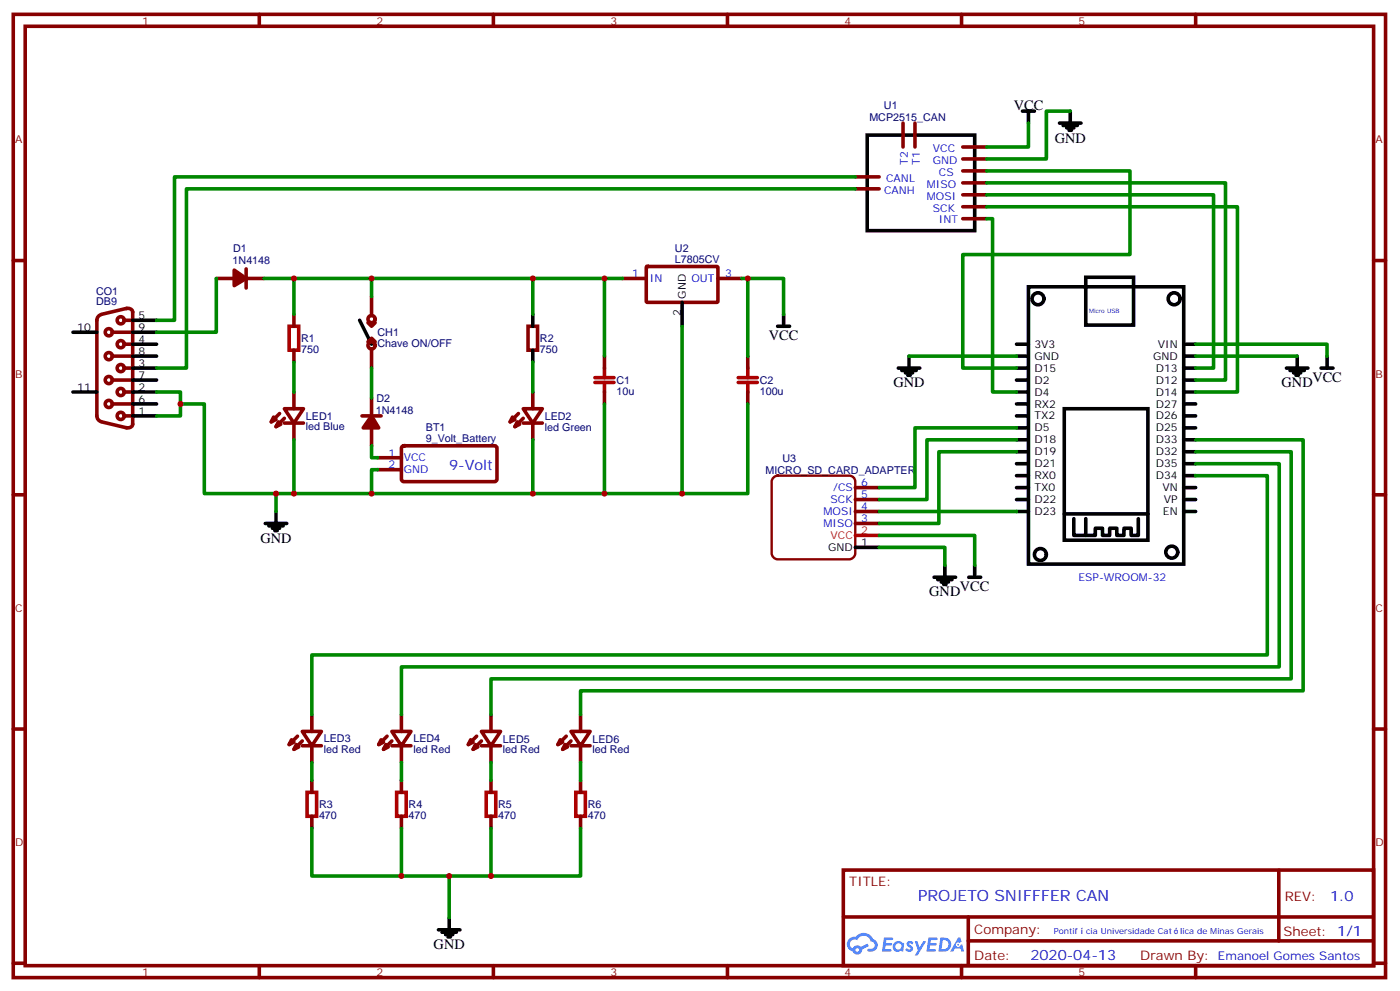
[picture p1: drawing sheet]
<svg xmlns="http://www.w3.org/2000/svg" width="414mm" height="293mm" viewBox="0 0 414 293" stroke-linecap="round" stroke-linejoin="round" font-family="sans-serif">
<g fill="none" stroke="#000" stroke-width="1.1">
<path d="M303.8 84.7h45.8v81.8h-45.8zM320.7 81.8h14.1v14.2h-14.1zM314.4 120.7h24.7v38.8h-24.7zM314.4 151.7h24.7M317.2 153.1v4.9h6.3v-2.1h2.1v2.1h2.2v-2.1h2.1v2.1h2.1v-2.1h2.1v2.1h2.1v-4.9M320.7 153.1v4.9"/>
<circle cx="306.6" cy="88.2" r="1.76"/>
<circle cx="346.8" cy="88.2" r="1.76"/>
<circle cx="307.3" cy="163.7" r="1.76"/>
<circle cx="346.1" cy="163" r="1.76"/>
</g>
<g fill="none" stroke="#870000" stroke-width="1.1">
<path d="M3.9 4.2h405.4v284.4h-405.4zM7.4 7.8h398.3v277.2h-398.3zM76.6 4.2v3.6M145.7 4.2v3.6M214.9 4.2v3.6M284 4.2v3.6M353.2 4.2v3.6M3.9 76.9h3.5M405.7 76.9h3.6M3.9 146h3.5M405.7 146h3.6M3.9 215.2h3.5"/>
<path d="M405.7 215.2h3.6M249.1 256.8h156.6v28.2h-156.6zM377.7 256.8v20.9M249.1 270.7h156.5M286 277.7h119.6M286 270.7v14.1M3.9 284.3h3.5M76.6 285v3.6M145.7 285v3.6M214.9 285v3.6M284 285v3.6M353.2 285v3.6"/>
<path d="M405.7 284.3h3.6"/>
</g>
<g fill="#5487ff">
<path d="M268.1 278a1.22 1.22 0 0 1 1.7 .3l-.4 .5a.47 .47 0 0 0-.3-.4 .47 .47 0 0 0-.5 .2l.1 .3a1.14 1.14 0 0 1 .8 1.7 1.14 1.14 0 0 1-1.9 0l-.2-.2 .5-.5 .7 .4a.29 .29 0 0 0 .3-.3 .29 .29 0 0 0-.2-.3 1.04 1.04 0 0 1-.6-1.7z"/>
<path d="M261.1 276.8h2.3l.4 .1-.2 .5-1.8 .1-.1 .9h1.5l.3 .3-.4 .4h-1.5l-.2 1.1h1.7l.2 .3-.2 .4h-2.6z"/>
<path d="M274.2 276.8h2.4l.3 .1-.1 .5-1.8 .1-.2 .9h1.6l.3 .3-.4 .4h-1.6l-.1 1.1h1.7l.2 .3-.2 .4h-2.7z"/>
<path d="M283 276.8h.7l.3 1.2-.6 .3a.69 .69 0 0 0-1 .3 .69 .69 0 0 0 .4 1 .69 .69 0 0 0 .9-.7l.5-.2 .6 2.2h-.8l-.3-.9h-1.7l-.5 .9h-.8z"/>
<path d="M270.2 277.8h.8l.6 1.9 1.1-1.9h.9l-2.6 4.2h-.8l.9-1.5z"/>
<path d="M277.8 276.8l-.6 4.1h1.3a2.11 2.11 0 0 0 2.5-2.1 2.11 2.11 0 0 0-2.5-2zM278.5 277.5a1.39 1.39 0 0 1 1.7 1.4 1.39 1.39 0 0 1-1.8 1.3h-.3z"/>
<path d="M264.1 278.4a1.54 1.54 0 0 0-.1 2.1 1.54 1.54 0 0 0 2.1 .2l.7 .2 .3-2.3-.2-.2-.4-.1a1.49 1.49 0 0 0-2.4 .1zM264.3 279.4a.95 .95 0 0 1 1.9 0 .95 .95 0 0 1-1.9 0z"/>
<path d="M250.8 277.1a2.18 2.18 0 0 0 1.1 3.7 1.44 1.44 0 0 0 1.6 1 1.44 1.44 0 0 0 1.2-1.5l2-1-.5-.8-1.9 1a1.47 1.47 0 0 0-2.4 .5 1.39 1.39 0 0 1-.7-2 1.39 1.39 0 0 1 2-.5 2.12 2.12 0 0 1 2.2-1.3 2.12 2.12 0 0 1 1.9 1.7 1.14 1.14 0 0 1 1 1.4 1.14 1.14 0 0 1-1.6 .8 .43 .43 0 0 0-.5 .3 .43 .43 0 0 0 .4 .5 1.98 1.98 0 0 0 2.5-1.2 1.98 1.98 0 0 0-1.2-2.5 3.1 3.1 0 0 0-5.3-.7l-.9 .1zM252.7 280.4a.55 .55 0 0 1 1.1 0 .55 .55 0 0 1-1.1 0z"/>
<circle cx="283" cy="278.9" r=".26"/>
</g>
<g fill="none" stroke="#000" stroke-width="1.1">
<path d="M256.2 39.9h31.7v28.2h-31.7zM302 32.8h3.5M303.8 32.8v3.5M312.9 36.3h6.4M314 37h4.2M315.1 37.7h2.1M315.8 38.5h.7M316.1 32.8v3.5M21.6 98.1h7M39.2 94.5h7M39.2 98.1h7M106.2 94.5l3.5 7.1"/>
<path d="M157.4 92.8v3.5M201.5 89.3v7M229.7 96.3h3.5M231.5 92.8v3.5M21.6 115.7h7M39.2 115.7h7M39.2 108.7h7M39.2 101.6h7M39.2 119.2h7M39.2 112.2h7M39.2 105.1h7M157.4 103.4v3.5"/>
<path d="M265.3 108.7h6.4M266.4 109.4h4.2M267.4 110.1h2.2M268.1 110.8h.8M268.5 105.1v3.6M300.2 115.7h3.6M300.2 108.7h3.6M300.2 101.6h3.6M300.2 119.2h3.6M300.2 112.2h3.6M300.2 105.1h3.6M349.6 115.7h3.6"/>
<path d="M349.6 108.7h3.6M349.6 101.6h3.6M349.6 119.2h3.6M349.6 112.2h3.6M349.6 105.1h3.6M380 108.7h6.3M381 109.4h4.3M382.1 110.1h2.1M382.8 110.8h.7M383.2 105.1v3.6M390.2 108.7h3.5M392 105.1v3.6"/>
<path d="M39.2 122.8h7M300.2 122.8h3.6M300.2 136.9h3.6M300.2 133.3h3.6M300.2 129.8h3.6M300.2 126.3h3.6M349.6 122.8h3.6M349.6 136.9h3.6M349.6 133.3h3.6M349.6 129.8h3.6M349.6 126.3h3.6M78.4 154.5h6.3"/>
<path d="M79.4 155.2h4.2M80.5 155.9h2.1M81.2 156.6h.7M81.5 151v3.5M300.2 151h3.6M300.2 147.5h3.6M300.2 143.9h3.6M300.2 140.4h3.6M349.6 151h3.6M349.6 147.5h3.6M349.6 143.9h3.6M349.6 140.4h3.6"/>
<path d="M252.6 161.6h7.1M275.9 170.4h6.4M277 171.1h4.2M278 171.8h2.1M278.7 172.5h.7M279.1 166.9v3.5M286.1 170.4h3.6M287.9 166.9v3.5M129.5 274.5h6.4M130.6 275.2h4.2M131.6 275.9h2.1M132.3 276.6h.7"/>
<path d="M132.7 270.9v3.6"/>
</g>
<g fill="none" stroke="#870000" stroke-width="1.1">
<path d="M266.7 36.3v7.1M270.3 36.3v7.1M252.6 55.7h7.1M252.6 52.2h7.1M284.4 43.4h7M284.4 46.9h7M284.4 50.4h7M284.4 54h7M284.4 57.5h7M72.7 79.4v5.6M190.9 78.8l.3-.1h20.7l.2 .3-.1 10.1-.3 .2-20.6-.1-.2-.3zM284.4 61h7"/>
<path d="M284.4 64.6h7M29.9 92.8a1.77 1.77 0 0 0-1.3 1.7v28.3a1.77 1.77 0 0 0 1.3 1.7M33.2 98.1h6M36.7 94.5h2.5M37.3 91.1a1.41 1.41 0 0 1 1.9 1.1M37.4 91l-7.4 1.8M39.2 92.1v33.1M63.9 82.2h5.3M72.7 82.2h5.3M86.8 92.8v3.5M108.7 95.2l1 1.1 1.1-1.1M109.7 87.5v5.6"/>
<path d="M156 96.3h2.8v7.1h-2.8zM183.8 82.2h7.1M212.1 82.2h7M33.2 119.2h6M33.2 112.2h6M33.2 105.1h6M36.7 115.7h2.5M36.7 108.7h2.5M36.7 101.6h2.5M86.8 103.4v3.5M86.8 115.7v5M108.7 100.9l1-1.1 1.1 1.1"/>
<path d="M109.7 103v5.7M109.7 117.5v5.3M157.4 115.7v5M178.5 105.1v3.6M178.5 115.7v3.5M220.9 105.1v3.6M220.9 115.7v3.5M30 124.5l7.4 1.8M36.7 122.8h2.5M39.2 125.1a1.31 1.31 0 0 1-1.9 1.1M80.8 123.1l.7 .7-1.4 .7zM82.2 124.5l.7 .7-1.4 .7z"/>
<path d="M82.6 122.1l-2.5 2.4M84 120.7h5.6l-2.8 4.2zM84 123.5l-2.5 2.4M84 124.9h5.6M86.8 124.9v4.9M106.9 122.8h5.7M109.7 126.3v5.3M111.5 135.1h7.1M111.5 138.6h7.1M118.8 131.8l.5-.2h27.1l.4 .7-.1 9.4-.6 .5-27.1-.1-.4-.6v-9.2zM151.4 123.1l.7 .7-1.4 .7zM152.8 124.5l.7 .7-1.4 .7z"/>
<path d="M153.1 122.1l-2.4 2.4M154.6 120.7h5.6l-2.8 4.2zM154.6 124.9h5.6M154.6 123.5l-2.5 2.4M157.4 124.9v4.9M252.6 154.5h7.1M252.6 151h7.1M252.6 147.5h7.1M252.6 143.9h7.1M86.1 218.4l.7 .7-1.4 .7zM87.5 219.8l.7 .7-1.4 .7zM87.9 217.3l-2.5 2.5"/>
<path d="M89.3 215.9h5.6l-2.8 4.2zM89.3 218.7l-2.5 2.5M92.1 211v4.9M112.6 218.4l.7 .7-1.4 .7zM114 219.8l.7 .7-1.4 .7zM114.3 217.3l-2.4 2.5M115.7 215.9h5.7l-2.8 4.2zM115.7 218.7l-2.4 2.5M118.6 211v4.9M139 218.4l.7 .7-1.4 .7zM140.4 219.8l.7 .7-1.4 .7zM140.8 217.3l-2.5 2.5"/>
<path d="M142.2 215.9h5.6l-2.8 4.2zM142.2 218.7l-2.5 2.5M145 211v4.9M165.5 218.4l.7 .7-1.4 .7zM166.9 219.8l.7 .7-1.4 .7zM167.3 217.3l-2.5 2.5M168.7 215.9h5.6l-2.8 4.2zM168.7 218.7l-2.5 2.5M171.5 211v4.9M89.3 220.1h5.6M92.1 220.1v5M92.1 230.4v3.5"/>
<path d="M115.7 220.1h5.7M118.6 220.1v5M118.6 230.4v3.5M142.2 220.1h5.6M145 220.1v5M145 230.4v3.5M168.7 220.1h5.6M171.5 220.1v5M171.5 230.4v3.5M92.1 240.9v3.6M118.6 240.9v3.6M145 240.9v3.6"/>
<path d="M171.5 240.9v3.6"/>
<circle cx="32.1" cy="98.1" r="1.06"/>
<circle cx="35.7" cy="94.5" r="1.06"/>
<circle cx="109.7" cy="94.2" r="1.06"/>
<circle cx="32.1" cy="105.1" r="1.06"/>
<circle cx="32.1" cy="112.2" r="1.06"/>
<circle cx="32.1" cy="119.2" r="1.06"/>
<circle cx="35.7" cy="101.6" r="1.06"/>
<circle cx="35.7" cy="108.7" r="1.06"/>
<circle cx="35.7" cy="115.7" r="1.06"/>
<circle cx="109.7" cy="102" r="1.06"/>
<circle cx="35.7" cy="122.8" r="1.06"/>
</g>
<path d="M228.5 140.9l1.2-.5h21.2a1.76 1.76 0 0 1 1.7 1.8v21.1a1.89 1.89 0 0 1-1.7 1.8h-21.2a1.89 1.89 0 0 1-1.8-1.8v-21.1z" fill="none" stroke="#870000" stroke-width=".71"/>
<path d="M252.6 158h7.1" fill="none" stroke="#f00" stroke-width="1.1"/>
<g fill="#870000" stroke="#870000" stroke-width="1.1">
<path d="M69.2 79.7l3.5 2.5-3.5 2.1z"/>
<path d="M109.7 122.8l2.2 3.5h-4.6z"/>
</g>
<g fill="none" stroke="#a10000" stroke-width="1.1">
<path d="M85.4 96.3h2.8v7.1h-2.8zM175.7 112.9h5.7M175.7 111.5h5.7M178.5 108.7v2.8M178.5 112.9v2.8M218.1 112.9h5.6M218.1 111.5h5.6M220.9 108.7v2.8M220.9 112.9v2.8M90.7 233.9h2.8v7h-2.8zM117.2 233.9h2.8v7h-2.8zM143.6 233.9h2.8v7h-2.8z"/>
<path d="M170.1 233.9h2.8v7h-2.8z"/>
</g>
<g fill="none" stroke="#008700" stroke-width="1.1">
<path d="M303.8 36.3v7.1h-12.4M316.1 32.8h-7v14.1h-17.7M252.6 52.2h-201.1v42.3h-5.3M252.6 55.7h-197.5v53h-8.9M291.4 50.4h42.4v24.7h-49.4v33.6h15.8M291.4 54h70.6v58.2h-8.8M291.4 57.5h67.1v51.2h-5.3M291.4 61h74.1v54.7h-12.3M291.4 64.6h1.8v51.1h7M63.9 82.2v15.9h-17.7M78 82.2h8.8v10.6M86.8 82.2h22.9"/>
<path d="M157.4 82.2h-47.7v5.3M178.5 82.2v22.9M183.8 82.2h-26.4v10.6M201.5 96.3v49.4h-44.1M219.1 82.2h12.4v10.6M220.9 82.2v22.9M46.2 115.7h7.1v7.1h-7.1M53.3 119.2h7.1v26.5h21.1M86.8 106.9v8.8M109.7 108.7v8.8M157.4 106.9v8.8M178.5 119.2v26.5"/>
<path d="M220.9 119.2v26.5h-19.4M268.5 105.1h31.7M353.2 101.6h38.8v3.5M353.2 105.1h30M86.8 129.8v15.9h-5.3v5.3M109.7 131.6v3.5h1.8M111.5 138.6h-1.8v7.1M157.4 129.8v15.9h-70.6M300.2 126.3h-29.9v17.6h-10.6M300.2 129.8h-26.4v17.7h-14.1M300.2 133.3h-22.9v21.2h-17.6M353.2 129.8h31.7v74.1h-213.4v7.1"/>
<path d="M353.2 133.3h28.2v67.1h-236.4v10.6M353.2 136.9h24.7v59.9h-259.3v14.2M259.7 158h28.2v8.9M259.7 151h40.5M353.2 140.4h21.1v52.9h-282.2v17.7M259.7 161.6h19.4v5.3M92.1 225.1v5.3M118.6 225.1v5.3M145 225.1v5.3M171.5 225.1v5.3M92.1 244.5v14.1h79.4v-14.1M118.6 244.5v14.1"/>
<path d="M132.7 258.6v12.3M145 244.5v14.1"/>
</g>
<g fill="#c00">
<circle cx="157.4" cy="82.2" r=".88"/>
<circle cx="118.6" cy="258.6" r=".88"/>
<circle cx="157.4" cy="145.7" r=".88"/>
<circle cx="86.8" cy="145.7" r=".88"/>
<circle cx="53.3" cy="119.2" r=".88"/>
<circle cx="81.5" cy="145.7" r=".88"/>
<circle cx="109.7" cy="145.7" r=".88"/>
<circle cx="145" cy="258.6" r=".88"/>
<circle cx="132.7" cy="258.6" r=".88"/>
<circle cx="109.7" cy="82.2" r=".88"/>
<circle cx="86.8" cy="82.2" r=".88"/>
<circle cx="178.5" cy="82.2" r=".88"/>
<circle cx="178.5" cy="145.7" r=".88"/>
<circle cx="220.9" cy="82.2" r=".88"/>
<circle cx="201.5" cy="145.7" r=".88"/>
</g>
<text font-size="4.6" fill="#00f" x="271.2" y="265.8">PROJETO SNIFFFER CAN</text>
<g font-size="4.2">
<text x="299.5" y="32.4">VCC</text>
<text x="311.5" y="42.3">GND</text>
<text x="227.1" y="100.3">VCC</text>
<text x="387.6" y="112.6">VCC</text>
<text x="263.9" y="114.3">GND</text>
<text x="378.6" y="114.3">GND</text>
<text x="76.9" y="160.2">GND</text>
<text x="274.5" y="176">GND</text>
<text x="283.5" y="174.4">VCC</text>
<text x="128.1" y="280.1">GND</text>
</g>
<g font-size="4.2" fill="#00f">
<text x="132.7" y="138.7">9-Volt</text>
<text x="392.9" y="266.1">1.0</text>
<text x="304.3" y="283.4">2020-04-13</text>
</g>
<g font-size="3.9" fill="#800">
<text x="250.9" y="261.4">TITLE:</text>
<text x="379.5" y="266.1">REV:</text>
<text x="287.8" y="275.6">Company:</text>
<text x="379.1" y="276.2">Sheet: 1/1</text>
<text x="287.8" y="283.3">Date:</text>
<text x="336.8" y="283.4">Drawn By: Emanoel Gomes Santos</text>
</g>
<g font-size="3.2" fill="#800">
<text x="42" y="7.2">1</text>
<text x="111.2" y="7.2">2</text>
<text x="180.3" y="7.2">3</text>
<text x="249.4" y="7.2">4</text>
<text x="318.6" y="7.2">5</text>
<text x="4.4" y="42.3">A</text>
<text x="406.3" y="42.3">A</text>
<text x="4.4" y="111.5">B</text>
<text x="406.3" y="111.5">B</text>
<text x="4.4" y="180.6">C</text>
<text x="406.3" y="180.6">C</text>
<text x="4.4" y="249.8">D</text>
<text x="406.3" y="249.8">D</text>
<text x="42" y="288">1</text>
<text x="111.2" y="288">2</text>
<text x="180.3" y="288">3</text>
<text x="249.4" y="288">4</text>
<text x="318.6" y="288">5</text>
</g>
<g font-size="3.2" fill="#000080">
<text x="256.8" y="35.6">MCP2515_CAN</text>
<text x="261.1" y="32.2">U1</text>
<text x="68.8" y="74.5">D1</text>
<text x="199.4" y="77.6">L7805CV</text>
<text x="199.4" y="74.4">U2</text>
<text x="68.7" y="78.1">1N4148</text>
<text x="28.4" y="90">DB9</text>
<text x="28.4" y="87">CO1</text>
<text x="88.9" y="101">R1</text>
<text x="111.5" y="99.2">CH1</text>
<text x="159.5" y="101">R2</text>
<text x="88.9" y="104.2">750</text>
<text x="111.5" y="102.4">Chave ON/OFF</text>
<text x="159.5" y="104.2">750</text>
<text x="182.1" y="113.3">C1</text>
<text x="224.4" y="113.3">C2</text>
<text x="111.2" y="118.6">D2</text>
<text x="182.1" y="116.5">10u</text>
<text x="224.4" y="116.5">100u</text>
<text x="90.3" y="123.9">LED1</text>
<text x="111" y="122.1">1N4148</text>
<text x="160.9" y="123.9">LED2</text>
<text x="90.3" y="126.9">led Blue</text>
<text x="125.8" y="130.5">9_Volt_Battery</text>
<text x="125.8" y="127.4">BT1</text>
<text x="160.9" y="127.1">led Green</text>
<text x="231.1" y="136.3">U3</text>
<text x="226.1" y="139.8">MICRO_SD_CARD_ADAPTER</text>
<text x="95.6" y="219.1">LED3</text>
<text x="122.1" y="219.1">LED4</text>
<text x="148.6" y="219.2">LED5</text>
<text x="175" y="219.2">LED6</text>
<text x="95.6" y="222.4">led Red</text>
<text x="122.1" y="222.4">led Red</text>
<text x="148.6" y="222.1">led Red</text>
<text x="175" y="222.1">led Red</text>
<text x="94.2" y="238.5">R3</text>
<text x="120.7" y="238.5">R4</text>
<text x="147.1" y="238.5">R5</text>
<text x="173.6" y="238.5">R6</text>
<text x="94.2" y="241.7">470</text>
<text x="120.7" y="241.7">470</text>
<text x="147.1" y="241.7">470</text>
<text x="173.6" y="241.7">470</text>
</g>
<g font-size="3.2" fill="#00f">
<text x="275.6" y="44.8">VCC</text>
<text x="261.7" y="53.6">CANL</text>
<text x="268.1" y="48.7" transform="rotate(-90 268.1 48.7)">T2</text>
<text x="271.7" y="48.7" transform="rotate(-90 271.7 48.7)">T1</text>
<text x="275.6" y="48.3">GND</text>
<text x="277.3" y="51.9">CS</text>
<text x="261.1" y="57.2">CANH</text>
<text x="273.8" y="55.4">MISO</text>
<text x="273.8" y="58.9">MOSI</text>
<text x="275.6" y="62.4">SCK</text>
<text x="277.3" y="66">INT</text>
<text x="186.8" y="81.8">1</text>
<text x="191.9" y="83.3">IN</text>
<text x="204.2" y="83.3">OUT</text>
<text x="214.2" y="81.8">3</text>
<text x="114.8" y="134.8">1</text>
<text x="119.3" y="136.2">VCC</text>
<text x="114.8" y="138.3">2</text>
<text x="119.3" y="139.7">GND</text>
<text x="254.4" y="143.6">6</text>
<text x="245.3" y="148.5">SCK</text>
<text x="246.1" y="145">/CS</text>
<text x="254.4" y="147.1">5</text>
<text x="243.2" y="155.6">MISO</text>
<text x="243.2" y="152">MOSI</text>
<text x="254.4" y="154.2">3</text>
<text x="254.4" y="150.6">4</text>
<text x="318.5" y="171.6">ESP-WROOM-32</text>
</g>
<g font-size="3.2">
<text x="202.5" y="88.2" transform="rotate(-90 202.5 88.2)">GND</text>
<text x="41" y="94.2">5</text>
<text x="201.1" y="93.4" transform="rotate(-90 201.1 93.4)">2</text>
<text x="22.8" y="97.7">10</text>
<text x="41" y="101.2">4</text>
<text x="41" y="97.7">9</text>
<text x="41" y="104.8">8</text>
<text x="305.5" y="106.2">GND</text>
<text x="305.5" y="102.7">3V3</text>
<text x="340.6" y="106.2">GND</text>
<text x="342" y="102.7">VIN</text>
<text x="41" y="108.3">3</text>
<text x="41" y="111.8">7</text>
<text x="305.5" y="113.2">D2</text>
<text x="305.5" y="109.7">D15</text>
<text x="341.4" y="109.7">D13</text>
<text x="341.4" y="113.2">D12</text>
<text x="22.8" y="115.4">11</text>
<text x="41" y="115.4">2</text>
<text x="41" y="118.9">6</text>
<text x="305.5" y="116.8">D4</text>
<text x="341.4" y="116.8">D14</text>
<text x="41" y="122.4">1</text>
<text x="305.5" y="123.8">TX2</text>
<text x="305.5" y="120.3">RX2</text>
<text x="341.4" y="120.3">D27</text>
<text x="341.4" y="123.8">D26</text>
<text x="305.5" y="130.9">D18</text>
<text x="305.5" y="127.4">D5</text>
<text x="341.4" y="127.4">D25</text>
<text x="341.4" y="130.9">D33</text>
<text x="305.5" y="137.9">D21</text>
<text x="305.5" y="134.4">D19</text>
<text x="341.4" y="134.4">D32</text>
<text x="341.4" y="137.9">D35</text>
<text x="305.5" y="141.5">RX0</text>
<text x="341.4" y="141.5">D34</text>
<text x="305.5" y="148.5">D22</text>
<text x="305.5" y="145">TX0</text>
<text x="343.3" y="145">VN</text>
<text x="343.8" y="148.5">VP</text>
<text x="305.5" y="152">D23</text>
<text x="343.5" y="152">EN</text>
<text x="254.4" y="161.2">1</text>
<text x="244.6" y="162.7">GND</text>
</g>
<g font-size="3.2" fill="#f00">
<text x="245.3" y="159.1">VCC</text>
<text x="254.4" y="157.7">2</text>
</g>
<g font-size="2.5" fill="#00f">
<text x="311.3" y="275.6">Pontif</text>
<text x="320.8" y="275.6">cia Universidade Cat</text>
<text x="348.6" y="275.6">lica de Minas Gerais</text>
</g>
<text font-size="1.8" fill="#00f" x="321.7" y="92.4">Micro USB</text>
</svg>
